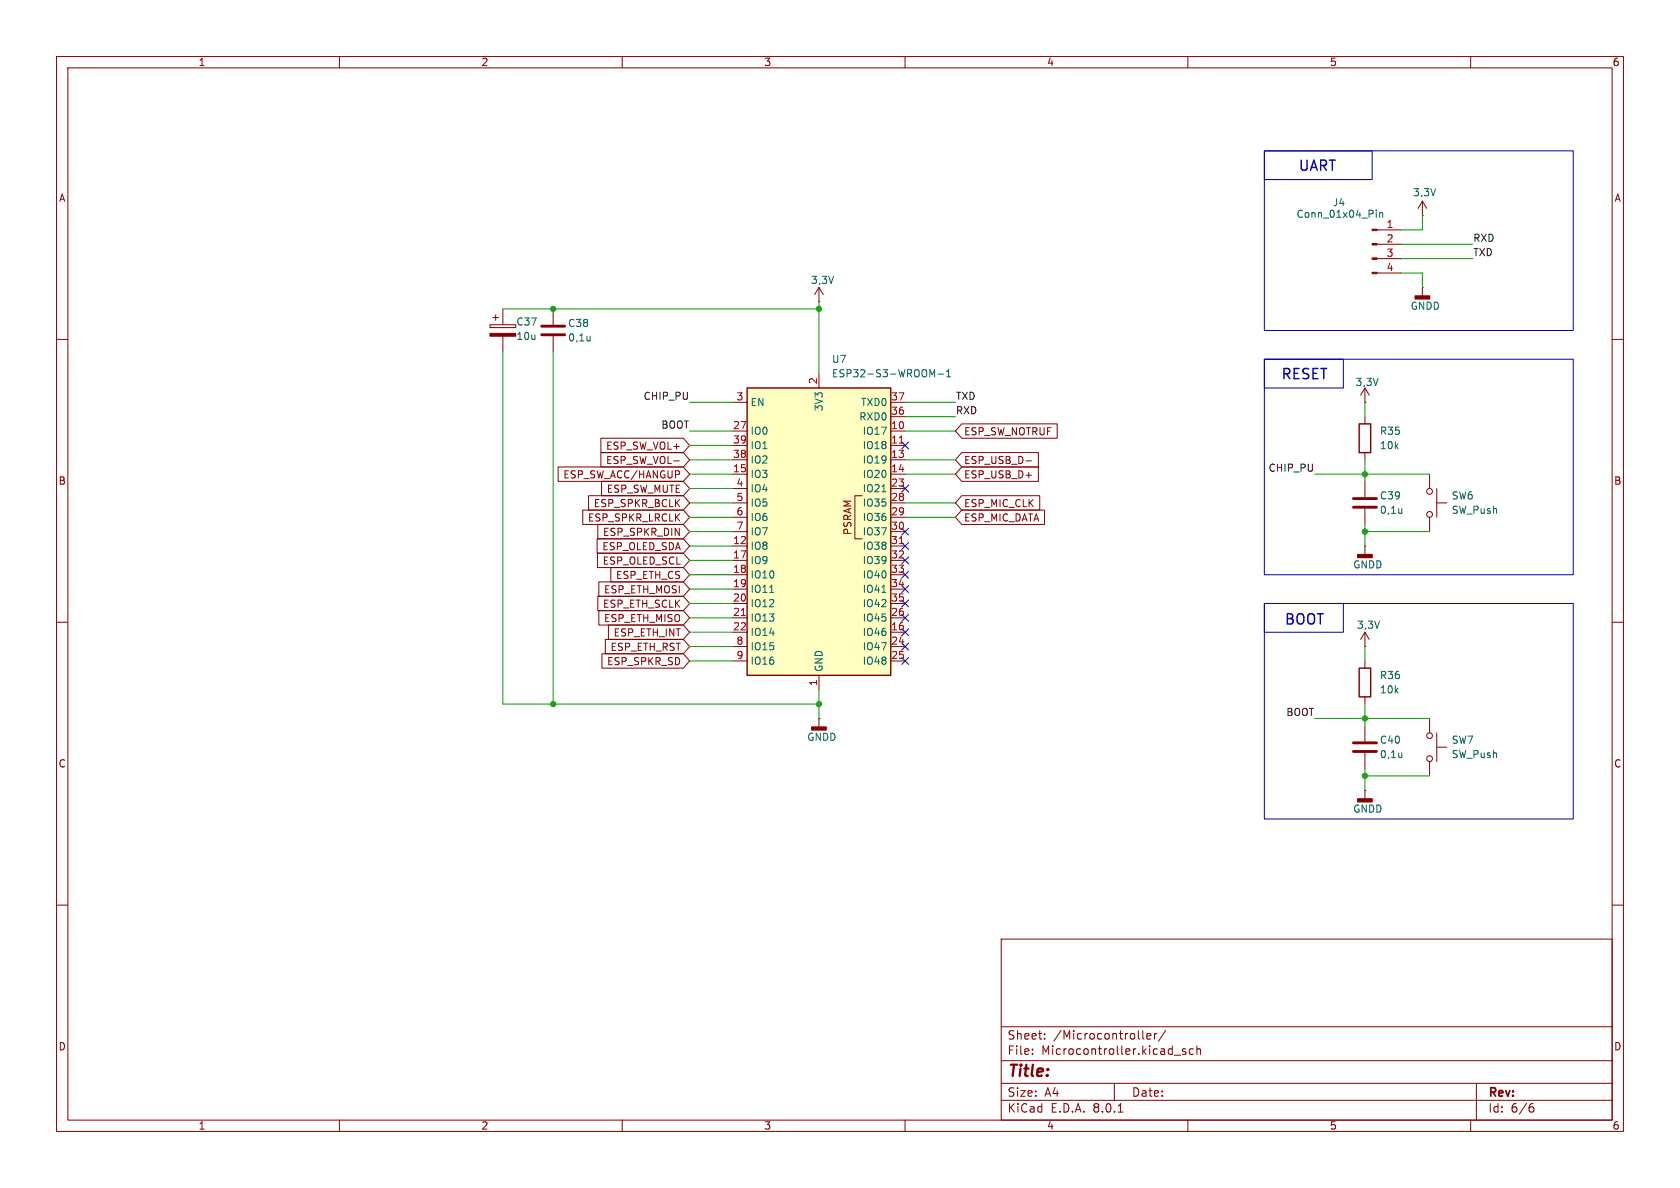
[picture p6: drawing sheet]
<svg xmlns="http://www.w3.org/2000/svg" width="297mm" height="210mm" viewBox="0 0 297 210" stroke-linecap="round" stroke-linejoin="round" font-family="sans-serif">
<g fill="none" stroke="#840000" stroke-width=".18">
<path d="M10 10h277v190h-277zM12 12h273v186h-273zM60 10v2M110 10v2M160 10v2M210 10v2M260 10v2M251.5 38.1h.1M251.5 35.6l-.8 1.2M251.5 35.6v2.5M251.5 35.6l.7 1.2M10 60h2"/>
<path d="M144.8 53.3h.1M144.8 50.8v2.5M144.8 50.8l-.8 1.3M144.8 50.8l.7 1.3M243.4 48.3h4.2M243.4 45.7h4.2M243.4 43.2h4.2M243.4 40.6h4.2M251.5 50.8h.1M251.5 50.8v1.5M285 60h2M241.3 71.1h.1"/>
<path d="M241.3 68.6v2.5M241.3 73.7v1.2M241.3 68.6l-.8 1.3M241.3 68.6l.8 1.3M241.3 96.5h.1M241.3 80v1.3M241.3 85.1v2.8M241.3 89.9v2.8M241.3 96.5v1.5M10 110h2M241.3 116.8v1.3M285 110h2"/>
<path d="M144.8 127h.1M144.8 127v1.5M241.3 139.7h.1M241.3 123.2v1.3M241.3 128.3v2.8M241.3 133.1v2.8M241.3 139.7v1.5M10 160h2M285 160h2M177 166h108v32h-108zM60 198v2M110 198v2"/>
<path d="M160 198v2M177 194.5h108M177 191.5h108M177 187.5h108M177 181.5h108M182.5 186.3v.1M182.5 185.5v.1M184.7 183.6v.1M184.7 182.8v.1M197 191.5v3M197.7 196.6h.8M202 182.2v1.3l.2 .2"/>
<path d="M202.7 183.2l.8-.1-.1-.3-.4-.1-.3 .2 .1 .7h.6M204.1 182.7v1M204.5 182.7l-.3 .1-.1 .2M206.1 182.1l-1.3 2M207.6 186.5h1.1M209.6 185.5l-.4-.1-.2 .2 .1 .2 .5 .2v.3h-.6M210 198v2M211 185.5l-.5-.1-.3 .3v.4l.2 .2h.6M211.6 185.5l.2-.1 .4 .1v.9M211.6 184.9v1.5M260 198v2M261 191.5v6.5"/>
<path d="M270.6 195.7h.3l.3 .3-.1 .5-.5 .1M271 195.1l-.4 .1"/>
</g>
<g fill="#840000" stroke="#840000" stroke-width=".25">
<path d="M143.5 128.5h2.5v.5h-2.5z"/>
<path d="M240 98h2.6v.6h-2.6z"/>
<path d="M250.2 52.3h2.5v.5h-2.5z"/>
<path d="M240 141.2h2.6v.5h-2.6z"/>
</g>
<path d="M240.3 74.9h2v5.1h-2zM240.3 118.1h2v5.1h-2z" fill="none" stroke="#840000" stroke-width=".25"/>
<path d="M239.3 89.7h4M239.3 88.1h4M239.3 132.8h4M239.3 131.3h4" fill="none" stroke="#840000" stroke-width=".51"/>
<path d="M243.3 37.2v.1M243.3 37.6v.8M243.9 37.6v.8M243.9 37.7l.2-.1h.3l.1 .8M247.8 89.9v.8M247.8 90.6v.1M247.8 133.1v.8M247.8 133.8v.1" fill="none" stroke="#006464" stroke-width=".18"/>
<g fill="#840000" stroke="#840000" stroke-width=".18">
<path d="M242.6 48.1h.8v.3h-.8z"/>
<path d="M242.6 45.6h.8v.2h-.8z"/>
<path d="M242.6 43.1h.8v.2h-.8z"/>
<path d="M242.6 40.5h.8v.3h-.8z"/>
</g>
<path d="M132.1 68.6h25.4v50.8h-25.4z" fill="#ffffc2"/>
<path d="M132.1 68.6h25.4v50.8h-25.4z" fill="none" stroke="#840000" stroke-width=".25"/>
<g fill="none" stroke="#840000" stroke-width=".18">
<path d="M86.6 57.4h4.6v.5h-4.6zM87.1 56.1h1M87.6 55.6v1M88.9 54.6v2.8M88.9 59.4v2.8M97.8 54.6v2.8M97.8 59.4v2.8M106.2 77.5h14.6l1.1 1.2-1.1 1.3h-14.6zM129.5 76.2h2.6M129.5 78.7h2.6M129.5 71.1h2.6M144.8 66v2.6"/>
<path d="M157.5 76.2h2.5M157.5 78.7h2.5M157.5 71.1h2.5M157.5 73.7h2.5M170 74.9h16.9v2.6h-16.9l-1.1-1.3zM98.7 82.5h22.1l1.1 1.3-1.1 1.3h-22.1zM103 90.2h17.8l1.1 1.2-1.1 1.3h-17.8zM104.1 87.6h16.7l1.1 1.3-1.1 1.3h-16.7zM105.6 95.2h15.2l1.1 1.3-1.1 1.3h-15.2zM105.6 97.8h15.2l1.1 1.3-1.1 1.2h-15.2zM105.7 92.7h15.1l1.1 1.3-1.1 1.3h-15.1zM106.2 80h14.6l1.1 1.3-1.1 1.3h-14.6z"/>
<path d="M106.4 85.1h14.4l1.1 1.3-1.1 1.2h-14.4zM119.1 81.5h1M129.5 96.5h2.6M129.5 81.3h2.6M129.5 83.8h2.6M129.5 99.1h2.6M129.5 86.4h2.6M129.5 88.9h2.6M129.5 91.4h2.6M129.5 94h2.6M152.4 87.6h-1.3v7.7h1.3M157.5 96.5h2.5"/>
<path d="M157.5 81.3h2.5M157.5 83.8h2.5M157.5 99.1h2.5M157.5 86.4h2.5M157.5 88.9h2.5M157.5 91.4h2.5M157.5 94h2.5M170 87.6h13.8v2.6h-13.8l-1.1-1.3zM170 80h13.6v2.6h-13.6l-1.1-1.3zM170 82.5h13.6v2.6h-13.6l-1.1-1.3zM170 90.2h14.7v2.5h-14.7l-1.1-1.3zM181.4 81.5h1"/>
<path d="M181.4 84h1M252.7 83.8v2.6M252.7 91.4v2.6M254 88.9h1.8M254 86.4v5M105.7 105.4h15.1l1.1 1.3-1.1 1.3h-15.1zM105.9 107.9h14.9l1.1 1.3-1.1 1.3h-14.9zM105.9 102.9h14.9l1.1 1.2-1.1 1.3h-14.9zM106.4 115.6h14.4l1.1 1.2-1.1 1.3h-14.4zM107 113h13.8l1.1 1.3-1.1 1.3h-13.8zM107.6 110.5h13.2l1.1 1.3-1.1 1.2h-13.2zM108 100.3h12.8l1.1 1.3-1.1 1.3h-12.8z"/>
<path d="M129.5 111.8h2.6M129.5 101.6h2.6M129.5 104.1h2.6M129.5 106.7h2.6M129.5 109.2h2.6M129.5 114.3h2.6M129.5 116.8h2.6M144.8 119.4v2.5M157.5 111.8h2.5M157.5 101.6h2.5M157.5 104.1h2.5M157.5 106.7h2.5"/>
<path d="M157.5 109.2h2.5M157.5 114.3h2.5M157.5 116.8h2.5M241.3 114.3h.1M241.3 111.8l-.8 1.2M241.3 111.8v2.5M241.3 111.8l.8 1.2M252.7 127v2.5M252.7 134.6v2.6M254 132.1h1.8M254 129.5v5.1"/>
<circle cx="252.7" cy="90.9" r=".51"/>
<circle cx="252.7" cy="86.9" r=".51"/>
<circle cx="252.7" cy="134.1" r=".51"/>
<circle cx="252.7" cy="130" r=".51"/>
</g>
<path d="M159 78.3h.7M159 96.1h.7M131.1 108.8h.7" fill="none" stroke="#a90000" stroke-width=".18"/>
<path d="M104.3 59.4v.9M104.3 60.1v.1M164.8 66.3l.4-1v1.3M165.8 66.1h1M167.3 66.6h.8M167.3 65.7l.4-.4v1.3M155.9 86.9h.7M136.1 104.7h.7M155.9 104.7h.7" fill="none" stroke="#006464" stroke-width=".18"/>
<path d="M86.6 58.9h4.6v.5h-4.6z" fill="#840000" stroke="#840000" stroke-width=".18"/>
<path d="M95.8 59.2h4M95.8 57.7h4" fill="none" stroke="#840000" stroke-width=".51"/>
<path d="M223.5 26.7h19.1v5.1h-19.1zM223.5 26.7h54.6v31.7h-54.6zM223.5 63.5h14v5.1h-14zM223.5 63.5h54.6v38.1h-54.6zM223.5 106.7h54.6v38.1h-54.6zM223.5 106.7h14v5.1h-14z" fill="none" stroke="#0000c2" stroke-width=".18"/>
<g fill="none" stroke="#009600" stroke-width=".18">
<path d="M251.5 38.1v2.5h-3.9M88.9 54.6h55.9M144.8 53.3v12.7M247.6 48.3h3.9v2.5M247.6 45.7h12.7M247.6 43.2h12.7M88.9 62.2v62.3h55.9M97.8 62.2v62.3M121.9 71.1h7.6M121.9 76.2h7.6M121.9 78.7h7.6M160 71.1h8.9"/>
<path d="M160 76.2h8.9M160 73.7h8.9M241.3 71.1v2.6M121.9 94h7.6M121.9 83.8h7.6M121.9 88.9h7.6M121.9 91.4h7.6M121.9 81.3h7.6M121.9 96.5h7.6M121.9 86.4h7.6M121.9 99.1h7.6M160 83.8h8.9"/>
<path d="M160 88.9h8.9M160 91.4h8.9M160 81.3h8.9M232.4 83.8h20.3M241.3 81.3v3.8M241.3 92.7v3.8M241.3 94h11.4M121.9 114.3h7.6M121.9 116.8h7.6M121.9 111.8h7.6M121.9 104.1h7.6M121.9 106.7h7.6"/>
<path d="M121.9 101.6h7.6M121.9 109.2h7.6M241.3 114.3v2.5M144.8 121.9v5.1M232.4 127h20.3M241.3 124.5v3.8M241.3 135.9v3.8M241.3 137.2h11.4"/>
</g>
<g fill="none" stroke="#000084" stroke-width=".18">
<path d="M159.4 78.1l1.2 1.2M160.6 78.1l-1.2 1.2M159.4 95.9l1.2 1.2M159.4 93.4l1.2 1.2M159.4 85.8l1.2 1.2M159.4 98.5l1.2 1.2M160.6 95.9l-1.2 1.2M160.6 93.4l-1.2 1.2M160.6 85.8l-1.2 1.2M160.6 98.5l-1.2 1.2M159.4 103.5l1.2 1.2M159.4 106.1l1.2 1.2"/>
<path d="M159.4 116.2l1.2 1.2M159.4 113.7l1.2 1.2M159.4 108.6l1.2 1.2M159.4 101l1.2 1.2M159.4 111.2l1.2 1.2M160.6 103.5l-1.2 1.2M160.6 106.1l-1.2 1.2M160.6 116.2l-1.2 1.2M160.6 113.7l-1.2 1.2M160.6 108.6l-1.2 1.2M160.6 101l-1.2 1.2M160.6 111.2l-1.2 1.2"/>
</g>
<g fill="#009600" stroke="#009600" stroke-width=".18">
<circle cx="241.3" cy="83.8" r=".46"/>
<circle cx="241.3" cy="94" r=".46"/>
<circle cx="144.8" cy="124.5" r=".46"/>
<circle cx="241.3" cy="137.2" r=".46"/>
<circle cx="241.3" cy="127" r=".46"/>
<circle cx="144.8" cy="54.6" r=".46"/>
<circle cx="97.8" cy="54.6" r=".46"/>
<circle cx="97.8" cy="124.5" r=".46"/>
</g>
<text font-size="2.8" fill="#840000" x="178" y="190.9">Title:</text>
<g font-size="2.5" fill="#0000c2">
<text x="229.4" y="30.6">UART</text>
<text x="226.4" y="67.4">RESET</text>
<text x="227" y="110.8">BOOT</text>
</g>
<g font-size="2.1" fill="#840000">
<text x="178" y="184">Sheet:</text>
<text x="186.2" y="184">/Microcontroller/</text>
<text x="178" y="186.7">File:</text>
<text x="184.1" y="186.7">Microcontroller.kicad_sch</text>
<text x="178" y="196.9">KiCad</text>
<text x="178" y="194.1">Size:</text>
<text x="184.7" y="194.1">A4</text>
<text x="185.7" y="196.9">E.D.A.</text>
<text x="193.3" y="196.9">8.0.1</text>
<text x="200" y="194.1">Date:</text>
<text x="263" y="194.3">Rev:</text>
<text x="263" y="196.9">Id:</text>
<text x="267.1" y="196.9">6/6</text>
</g>
<g font-size="1.8" fill="#840000">
<text x="35" y="11.9">1</text>
<text x="85" y="11.9">2</text>
<text x="135" y="11.9">3</text>
<text x="185" y="11.9">4</text>
<text x="235" y="11.9">5</text>
<text x="285" y="11.9">6</text>
<text x="10.3" y="35.9">A</text>
<text x="285.3" y="35.9">A</text>
<text x="170.3" y="77.2">ESP_SW_NOTRUF</text>
<text x="107" y="82.2">ESP_SW_VOL-</text>
<text x="107" y="79.7">ESP_SW_VOL+</text>
<text x="170.3" y="82.2">ESP_USB_D-</text>
<text x="10.3" y="85.9">B</text>
<text x="99.5" y="84.8">ESP_SW_ACC/HANGUP</text>
<text x="104.9" y="89.9">ESP_SPKR_BCLK</text>
<text x="107.2" y="87.3">ESP_SW_MUTE</text>
<text x="170.3" y="89.9">ESP_MIC_CLK</text>
<text x="170.3" y="84.8">ESP_USB_D+</text>
<text x="285.3" y="85.9">B</text>
<text x="103.8" y="92.4">ESP_SPKR_LRCLK</text>
<text x="106.5" y="94.9">ESP_SPKR_DIN</text>
<text x="150.7" y="94.7" transform="rotate(-90 150.7 94.7)">PSRAM</text>
<text x="170.3" y="92.4">ESP_MIC_DATA</text>
<text x="106.4" y="97.5">ESP_OLED_SDA</text>
<text x="106.4" y="100">ESP_OLED_SCL</text>
<text x="106.5" y="107.6">ESP_ETH_SCLK</text>
<text x="106.7" y="105.1">ESP_ETH_MOSI</text>
<text x="108.8" y="102.6">ESP_ETH_CS</text>
<text x="106.7" y="110.2">ESP_ETH_MISO</text>
<text x="108.4" y="112.7">ESP_ETH_INT</text>
<text x="107.2" y="117.8">ESP_SPKR_SD</text>
<text x="107.8" y="115.3">ESP_ETH_RST</text>
<text x="10.3" y="135.9">C</text>
<text x="285.3" y="135.9">C</text>
<text x="10.3" y="185.9">D</text>
<text x="285.3" y="185.9">D</text>
<text x="35" y="199.9">1</text>
<text x="85" y="199.9">2</text>
<text x="135" y="199.9">3</text>
<text x="185" y="199.9">4</text>
<text x="235" y="199.9">5</text>
<text x="285" y="199.9">6</text>
</g>
<g font-size="1.8" fill="#006464">
<text x="249.7" y="34.9">3,3V</text>
<text x="229.1" y="38.7">Conn_01x04_Pin</text>
<text x="235.5" y="36.7">J4</text>
<text x="143.3" y="50.4">3,3V</text>
<text x="91.2" y="57.8">C37</text>
<text x="100.3" y="58">C38</text>
<text x="249.3" y="55">GNDD</text>
<text x="91.2" y="60.3">10u</text>
<text x="100.3" y="60.6">0,1u</text>
<text x="147" y="64.4">U7</text>
<text x="132.6" y="72">EN</text>
<text x="147" y="66.9">ESP32-S3-WROOM-1</text>
<text x="152.1" y="72">TXD0</text>
<text x="239.5" y="68.4">3,3V</text>
<text x="132.6" y="77.1">IO0</text>
<text x="145.6" y="72.8" transform="rotate(-90 145.6 72.8)">3V3</text>
<text x="151.8" y="74.5">RXD0</text>
<text x="152.4" y="77.1">IO17</text>
<text x="243.8" y="77.1">R35</text>
<text x="132.6" y="82.1">IO2</text>
<text x="132.6" y="79.6">IO1</text>
<text x="152.4" y="79.6">IO18</text>
<text x="152.4" y="82.1">IO19</text>
<text x="243.8" y="79.6">10k</text>
<text x="132.6" y="84.7">IO3</text>
<text x="132.6" y="87.2">IO4</text>
<text x="132.6" y="89.8">IO5</text>
<text x="152.4" y="84.7">IO20</text>
<text x="152.4" y="87.2">IO21</text>
<text x="152.4" y="89.8">IO35</text>
<text x="243.8" y="88.5">C39</text>
<text x="256.6" y="88.5">SW6</text>
<text x="132.6" y="92.3">IO6</text>
<text x="132.6" y="94.8">IO7</text>
<text x="152.4" y="92.3">IO36</text>
<text x="152.4" y="94.8">IO37</text>
<text x="243.8" y="91">0,1u</text>
<text x="256.6" y="91">SW_Push</text>
<text x="132.6" y="97.4">IO8</text>
<text x="132.6" y="99.9">IO9</text>
<text x="152.4" y="97.4">IO38</text>
<text x="152.4" y="99.9">IO39</text>
<text x="239.1" y="100.7">GNDD</text>
<text x="132.6" y="102.5">IO10</text>
<text x="132.6" y="105">IO11</text>
<text x="132.6" y="107.5">IO12</text>
<text x="152.4" y="102.5">IO40</text>
<text x="152.4" y="105">IO41</text>
<text x="152.4" y="107.5">IO42</text>
<text x="132.6" y="110.1">IO13</text>
<text x="132.6" y="112.6">IO14</text>
<text x="152.4" y="112.6">IO46</text>
<text x="152.4" y="110.1">IO45</text>
<text x="239.8" y="111.4">3,3V</text>
<text x="132.6" y="115.2">IO15</text>
<text x="132.6" y="117.7">IO16</text>
<text x="145.6" y="118.9" transform="rotate(-90 145.6 118.9)">GND</text>
<text x="152.4" y="115.2">IO47</text>
<text x="152.4" y="117.7">IO48</text>
<text x="243.8" y="122.8">10k</text>
<text x="243.8" y="120.2">R36</text>
<text x="142.6" y="131.2">GNDD</text>
<text x="243.8" y="131.7">C40</text>
<text x="256.6" y="131.7">SW7</text>
<text x="243.8" y="134.2">0,1u</text>
<text x="256.6" y="134.2">SW_Push</text>
<text x="239.1" y="143.9">GNDD</text>
</g>
<g font-size="1.8" fill="#a90000">
<text x="245" y="40.4">1</text>
<text x="245" y="42.9">2</text>
<text x="245" y="45.5">3</text>
<text x="245" y="48">4</text>
<text x="130.1" y="70.9">3</text>
<text x="144.5" y="68" transform="rotate(-90 144.5 68)">2</text>
<text x="157.4" y="70.9">37</text>
<text x="129.5" y="75.9">27</text>
<text x="157.4" y="75.9">10</text>
<text x="157.4" y="73.4">36</text>
<text x="129.5" y="83.6">15</text>
<text x="129.5" y="81">38</text>
<text x="129.5" y="78.5">39</text>
<text x="157.4" y="78.5">11</text>
<text x="157.4" y="81">13</text>
<text x="157.4" y="83.6">14</text>
<text x="130.1" y="86.1">4</text>
<text x="130.1" y="88.6">5</text>
<text x="157.4" y="86.1">23</text>
<text x="157.4" y="88.6">28</text>
<text x="130.1" y="91.2">6</text>
<text x="130.1" y="93.7">7</text>
<text x="157.4" y="91.2">29</text>
<text x="157.4" y="93.7">30</text>
<text x="129.5" y="96.3">12</text>
<text x="129.5" y="98.8">17</text>
<text x="129.5" y="101.3">18</text>
<text x="157.4" y="96.3">31</text>
<text x="157.4" y="98.8">32</text>
<text x="157.4" y="101.3">33</text>
<text x="129.5" y="103.9">19</text>
<text x="129.5" y="106.4">20</text>
<text x="157.4" y="103.9">34</text>
<text x="157.4" y="106.4">35</text>
<text x="129.5" y="109">21</text>
<text x="129.5" y="111.5">22</text>
<text x="157.4" y="111.5">16</text>
<text x="157.4" y="109">26</text>
<text x="130.1" y="114">8</text>
<text x="130.1" y="116.6">9</text>
<text x="157.4" y="114">24</text>
<text x="157.4" y="116.6">25</text>
<text x="144.5" y="121.4" transform="rotate(-90 144.5 121.4)">1</text>
</g>
<g font-size="1.8" fill="#0f0f0f">
<text x="260.3" y="45.4">TXD</text>
<text x="260.3" y="42.8">RXD</text>
<text x="113.7" y="70.8">CHIP_PU</text>
<text x="168.9" y="70.8">TXD</text>
<text x="116.8" y="75.9">BOOT</text>
<text x="168.9" y="73.3">RXD</text>
<text x="224.2" y="83.5">CHIP_PU</text>
<text x="227.3" y="126.7">BOOT</text>
</g>
</svg>
